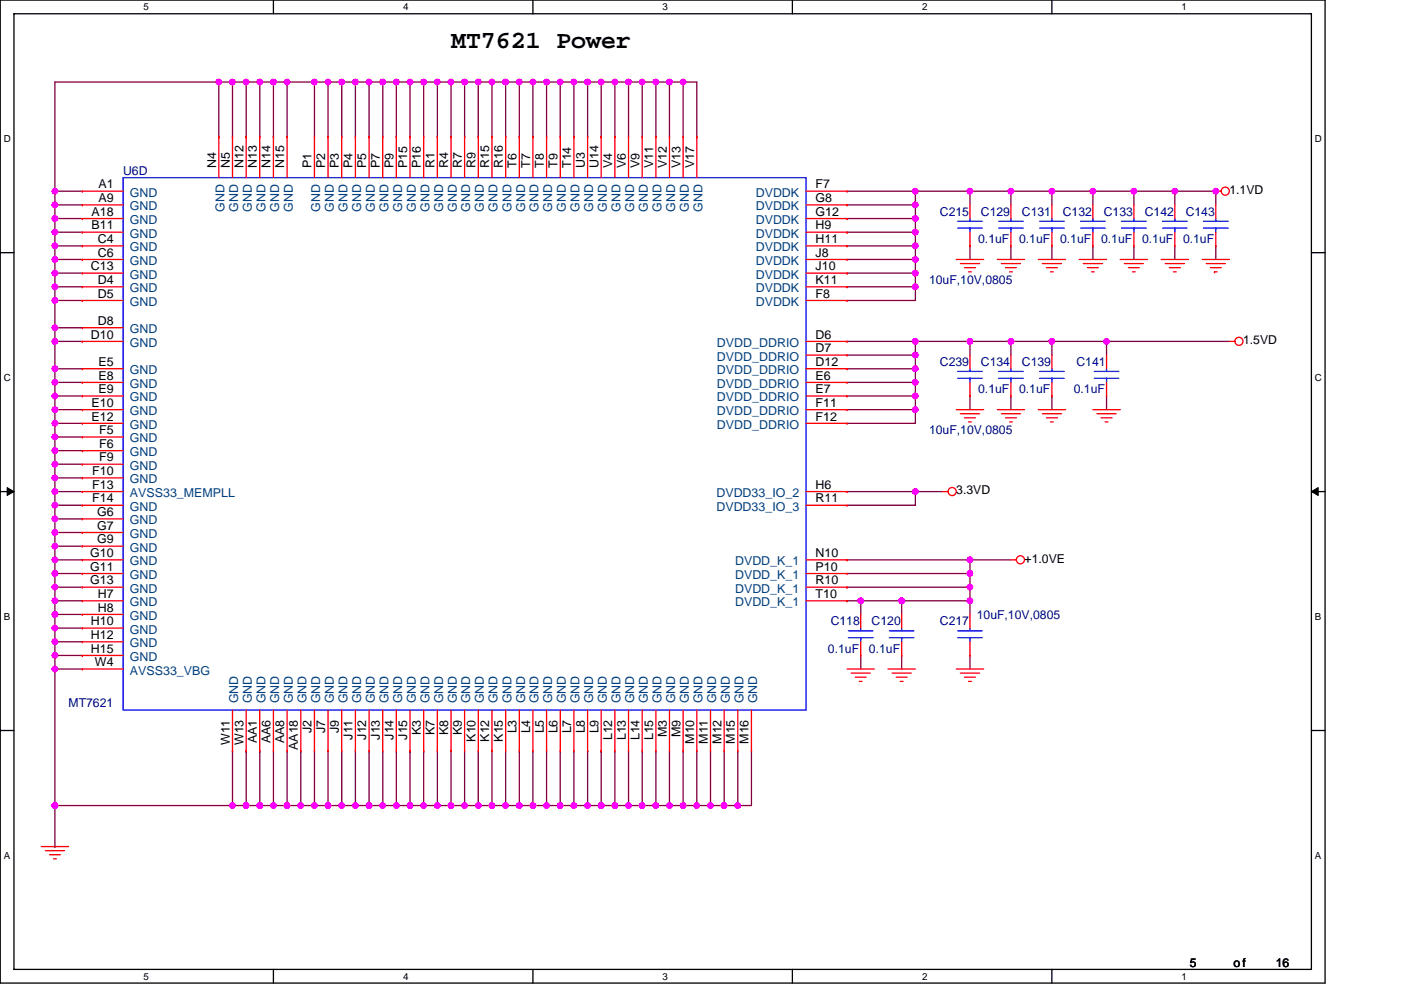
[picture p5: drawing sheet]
<svg xmlns="http://www.w3.org/2000/svg" width="297mm" height="210mm" viewBox="0 0 297 210" stroke-linecap="round" stroke-linejoin="round" font-family="sans-serif">
<path d="M.1 0h280.8v208.5h-280.8zM3 2.9h275v202.7h-275z" fill="none" stroke="#000" stroke-width=".28"/>
<g fill="#fff">
<path d="M30.5 .3h1.1v2.3h-1.1z"/>
<path d="M30.5 205.9h1.1v2.3h-1.1z"/>
</g>
<path d="M58 0v2.9M58 205.6v2.9" fill="none" stroke="#000" stroke-width=".28"/>
<g fill="#fff">
<path d="M85.5 .3h1.1v2.3h-1.1z"/>
<path d="M85.5 205.9h1.1v2.3h-1.1z"/>
</g>
<path d="M113 0v2.9M113 205.6v2.9" fill="none" stroke="#000" stroke-width=".28"/>
<g fill="#fff">
<path d="M140.5 .3h1.1v2.3h-1.1z"/>
<path d="M140.5 205.9h1.1v2.3h-1.1z"/>
</g>
<path d="M168 0v2.9M168 205.6v2.9" fill="none" stroke="#000" stroke-width=".28"/>
<g fill="#fff">
<path d="M195.5 .3h1.2v2.3h-1.2z"/>
<path d="M195.5 205.9h1.2v2.3h-1.2z"/>
</g>
<path d="M223 0v2.9M223 205.6v2.9" fill="none" stroke="#000" stroke-width=".28"/>
<g fill="#fff">
<path d="M250.5 .3h1.2v2.3h-1.2z"/>
<path d="M250.5 205.9h1.2v2.3h-1.2z"/>
<path d="M.8 28.3h1.5v2.3h-1.5z"/>
<path d="M278.8 28.3h1.5v2.3h-1.5z"/>
<path d="M.8 78.9h1.5v2.3h-1.5z"/>
<path d="M278.8 78.9h1.5v2.3h-1.5z"/>
</g>
<path d="M.1 53.6h2.9M278 53.6h2.9" fill="none" stroke="#000" stroke-width=".28"/>
<g fill="#fff">
<path d="M.8 129.6h1.4v2.3h-1.4z"/>
<path d="M278.8 129.6h1.4v2.3h-1.4z"/>
</g>
<path d="M.1 104.3h2.9M278 104.3h2.9" fill="none" stroke="#000" stroke-width=".28"/>
<path d="M1.5 103.4l1.5 .9-1.5 .8zM278 104.3l1.5-.9v1.7z" fill="#000" stroke="#000" stroke-width=".21"/>
<g fill="#fff">
<path d="M.8 180.3h1.4v2.3h-1.4z"/>
<path d="M278.8 180.3h1.4v2.3h-1.4z"/>
</g>
<path d="M.1 154.9h2.9M278 154.9h2.9" fill="none" stroke="#000" stroke-width=".28"/>
<g fill="none" stroke="#800040" stroke-width=".28">
<path d="M46.4 17.4v11.6M46.4 17.4h.1M46.4 17.4h-34.8v26.1M46.4 17.4h2.9M49.3 17.4h2.9M49.3 17.4v11.6M52.2 17.4h2.9M52.2 17.4v11.6M55.1 17.4h2.9M55.1 17.4v11.6M58 17.4h2.9M58 17.4v11.6"/>
<path d="M60.9 17.4v11.6M60.9 17.4h.1M60.9 17.4h5.8M66.7 17.4h2.9M66.7 17.4h.1M66.7 17.4v11.6M69.6 17.4h2.9M69.6 17.4v11.6M72.5 17.4v11.6M72.5 17.4h.1M72.5 17.4h8.6M75.4 17.4v11.6"/>
<path d="M75.4 17.4h.1M78.2 17.4v11.6M78.2 17.4h.1M81.1 17.4h2.9M81.1 17.4h.1M81.1 17.4v11.6M84 17.4h2.9M84 17.4v11.6M86.9 17.4h2.9M86.9 17.4h.1M86.9 17.4v11.6M89.8 17.4h.1"/>
<path d="M89.8 17.4h2.9M89.8 17.4v11.6M92.7 17.4h2.9M92.7 17.4v11.6M95.6 17.4h2.9M95.6 17.4v11.6M98.5 17.4h2.9M98.5 17.4v11.6M101.4 17.4h2.9M101.4 17.4v11.6M104.3 17.4v11.6M104.3 17.4h.1"/>
<path d="M104.3 17.4h2.9M107.2 17.4h2.9M107.2 17.4v11.6M110.1 17.4h2.9M110.1 17.4v11.6M113 17.4h2.9M113 17.4v11.6M115.9 17.4v11.6M115.9 17.4h.1M115.9 17.4h2.9M118.8 17.4h.1M118.8 17.4h2.9"/>
<path d="M118.8 17.4v11.6M121.7 17.4v11.6M121.7 17.4h.1M121.7 17.4h2.9M124.6 17.4h2.9M124.6 17.4v11.6M127.5 17.4h2.9M127.5 17.4v11.6M130.4 17.4h2.9M130.4 17.4v11.6M133.3 17.4h.1M133.3 17.4h2.9"/>
<path d="M133.3 17.4v11.6M136.2 17.4h2.9M136.2 17.4v11.6M139.1 17.4v11.6M139.1 17.4h2.8v11.6M139.1 17.4h.1M141.9 17.4h5.8v11.6M141.9 17.4h.1M144.8 17.4v11.6M144.8 17.4h.1M49.3 29h.1M52.2 29h.1"/>
<path d="M55.1 29h.1M58 29h.1M69.6 29h.1M84 29h.1M92.7 29h.1M95.6 29h.1M98.5 29h.1M101.4 29h.1M107.2 29h.1M110.1 29h.1M113 29h.1M124.6 29h.1"/>
<path d="M127.5 29h.1M130.4 29h.1M136.2 29h.1M11.6 57.9h5.8M11.6 55h5.8M11.6 52.2h5.8M11.6 57.9h.1M11.6 55h.1M11.6 49.3h.1M11.6 46.4h.1M11.6 43.5h5.8M11.6 40.6h5.8"/>
<path d="M11.6 43.5v5.8M11.6 40.6h.1M11.6 52.2h.1M11.6 43.5h.1M11.6 46.4h5.8M11.6 49.3h5.8M11.6 49.3v37.6M179.6 40.6h14.5M179.6 43.5h14.5M179.6 46.4h.1M179.6 49.3h.1M179.6 52.2h14.5"/>
<path d="M179.6 55h14.5M179.6 57.9h.1M179.6 46.4h14.5M179.6 49.3h14.5M179.6 57.9h14.5M194.1 43.5h.1M194.1 57.9h.1M194.1 52.2h.1M194.1 49.3v2.9M194.1 55v2.9M194.1 40.6h.1M194.1 46.4v2.9"/>
<path d="M194.1 40.6h11.6M194.1 40.6v5.8M194.1 52.2v2.8M194.1 57.9v2.9M205.7 52.2v2.8M205.7 40.6v2.9M205.7 40.6h.1M205.7 40.6h26M214.3 52.2v2.8M214.3 40.6v2.9M214.3 40.6h.1M223 52.2v2.8"/>
<path d="M223 40.6v2.9M223 40.6h.1M231.7 52.2v2.8M231.7 40.6h.1M231.7 40.6h8.7v2.9M231.7 40.6v2.9M240.4 40.6h8.7v2.9M240.4 40.6h.1M240.4 52.2v2.8M249.1 40.6h.1M249.1 40.6h8.7v2.9M249.1 52.2v2.8"/>
<path d="M257.8 52.2h.1M257.8 52.2v2.8M11.6 78.2h5.8M11.6 78.2h.1M11.6 72.4h5.8M11.6 69.5h5.8M11.6 63.7h5.8M11.6 72.4h.1M11.6 69.5h.1M11.6 60.8h5.8M11.6 60.8h.1M11.6 63.7h.1"/>
<path d="M179.6 60.8h14.5M179.6 78.2h14.5M179.6 72.4h14.5M194.1 75.3v14.5h-14.5M194.1 78.2h.1M194.1 75.3h.1M194.1 72.4h11.6v2.9M194.1 60.8v2.9h-14.5M194.1 72.4v2.9h-14.5M194.1 72.4h.1M205.7 72.4h.1M205.7 72.4h17.3"/>
<path d="M214.3 72.4v2.9M214.3 72.4h.1M223 72.4h.1M223 72.4h11.6v2.9M223 72.4v2.9M234.6 72.4h.1M234.6 72.4h26.1M11.6 98.5h5.8M11.6 95.6h5.8M11.6 92.7h.1M11.6 89.8h5.8M11.6 89.8h.1"/>
<path d="M11.6 98.5h.1M11.6 89.8v5.8M11.6 95.6h.1M11.6 84h5.8M11.6 81.1h5.8M11.6 81.1h.1M11.6 86.9h.1M11.6 84h.1M11.6 95.6v14.5M11.6 92.7h5.8M17.4 86.9h-5.8v2.9M179.6 81.1h14.5"/>
<path d="M179.6 84h14.5M179.6 86.9h14.5M194.1 81.1h.1M194.1 84h.1M194.1 86.9h.1M205.7 84v2.9M214.3 84v2.9M223 84v2.9M234.6 84v2.9M11.6 118.7h.1M11.6 115.8h.1M11.6 112.9h.1"/>
<path d="M11.6 107.2h5.8M11.6 104.3h5.8M11.6 101.4h5.8M11.6 110.1h.1M11.6 107.2h.1M11.6 101.4h.1M11.6 104.3h.1M17.4 118.7h-5.8v2.9M17.4 115.8h-5.8v2.9M17.4 112.9h-5.8v2.9M17.4 110.1h-5.8v2.8M179.6 118.7h26.1"/>
<path d="M179.6 104.3h14.5M194.1 104.3v2.9h-14.5M194.1 104.3h5.8M194.1 104.3h.1M205.7 118.7h.1M205.7 118.7v2.9M205.7 118.7h8.6M11.6 121.6h.1M11.6 124.5h.1M11.6 127.4h.1M11.6 130.3h.1M11.6 133.2h.1"/>
<path d="M11.6 136.1h.1M11.6 139h.1M17.4 121.6h-5.8v2.9M17.4 124.5h-5.8v2.9M17.4 127.4h-5.8v2.9M17.4 130.3h-5.8v2.9M17.4 133.2h-5.8v2.9M17.4 136.1h-5.8v2.9M17.4 139h-5.8v2.9M179.6 121.6h26.1M179.6 124.5h.1M179.6 127.4h2.9"/>
<path d="M179.6 124.5h26.1M182.5 139v2.9M182.5 127.4h.1M182.5 127.4v2.9M182.5 127.4h23.2M191.2 139v2.9M191.2 127.4v2.9M191.2 127.4h.1M205.7 139v2.9M205.7 127.4v2.9M205.7 121.6h.1M205.7 124.5v2.9"/>
<path d="M205.7 121.6v2.9M11.6 141.9h.1M17.4 141.9h-5.8v29M49.3 159.3h.1M49.3 159.3v11.6M52.2 159.3h.1M52.2 159.3v11.6M55.1 159.3h.1M55.1 159.3v11.6M58 159.3v11.6M60.9 159.3v11.6M63.8 159.3h.1"/>
<path d="M63.8 159.3v11.6M66.7 159.3v11.6M69.6 159.3v11.6M72.5 159.3v11.6M75.4 159.3v11.6M78.2 159.3v11.6M81.1 159.3v11.6M84 159.3v11.6M86.9 159.3h.1M86.9 159.3v11.6M89.8 159.3h.1M89.8 159.3v11.6"/>
<path d="M92.7 159.3v11.6M95.6 159.3v11.6M98.5 159.3v11.6M101.4 159.3v11.6M104.3 159.3v11.6M107.2 159.3v11.6M110.1 159.3v11.6M113 159.3v11.6M115.9 159.3v11.6M118.8 159.3v11.6M121.7 159.3v11.6M124.6 159.3h.1"/>
<path d="M124.6 159.3v11.6M127.5 159.3h.1M127.5 159.3v11.6M130.4 159.3v11.6M133.3 159.3v11.6M136.2 159.3v11.6M139.1 159.3v11.6M141.9 159.3v11.6M144.8 159.3v11.6h-2.9M147.7 159.3v11.6h2.9M150.6 159.3v11.6M153.5 159.3v11.6h2.9"/>
<path d="M156.4 159.3v11.6M159.3 159.3v11.6h-2.9M11.6 170.9h.1M11.6 179.6h.1M11.6 170.9h37.7M11.6 170.9v8.7M49.3 170.9h2.9M52.2 170.9h2.9M55.1 170.9h.1M55.1 170.9h8.7M58 170.9h.1M60.9 170.9h.1"/>
<path d="M63.8 170.9h2.9M66.7 170.9h.1M66.7 170.9h20.2M69.6 170.9h.1M72.5 170.9h.1M75.4 170.9h.1M78.2 170.9h.1M81.1 170.9h.1M84 170.9h.1M86.9 170.9h2.9M89.8 170.9h2.9M92.7 170.9h.1"/>
<path d="M92.7 170.9h31.9M95.6 170.9h.1M98.5 170.9h.1M101.4 170.9h.1M104.3 170.9h.1M107.2 170.9h.1M110.1 170.9h.1M113 170.9h.1M115.9 170.9h.1M118.8 170.9h.1M121.7 170.9h.1M124.6 170.9h2.9"/>
<path d="M127.5 170.9h.1M127.5 170.9h14.4M130.4 170.9h.1M133.3 170.9h.1M136.2 170.9h.1M139.1 170.9h.1M141.9 170.9h.1M144.8 170.9h2.9M147.7 170.9h.1M150.6 170.9h.1M150.6 170.9h2.9M153.5 170.9h.1"/>
<path d="M156.4 170.9h.1"/>
</g>
<g fill="#f0f" stroke="#f0f" stroke-width=".28">
<circle cx="194.1" cy="46.3" r=".57"/>
<circle cx="194.1" cy="49.2" r=".57"/>
<circle cx="194.1" cy="57.9" r=".57"/>
<circle cx="194.1" cy="43.5" r=".57"/>
<circle cx="194.1" cy="60.8" r=".57"/>
<circle cx="194.1" cy="55" r=".57"/>
<circle cx="194.1" cy="52.1" r=".57"/>
<circle cx="194.1" cy="78.2" r=".57"/>
<circle cx="194.1" cy="81.1" r=".57"/>
<circle cx="194.1" cy="84" r=".57"/>
<circle cx="194.1" cy="75.3" r=".57"/>
<circle cx="205.6" cy="118.7" r=".57"/>
<circle cx="205.6" cy="124.5" r=".57"/>
<circle cx="182.5" cy="127.4" r=".57"/>
<circle cx="205.6" cy="127.4" r=".57"/>
<circle cx="191.2" cy="127.4" r=".57"/>
<circle cx="205.6" cy="121.6" r=".57"/>
<circle cx="194.1" cy="86.9" r=".57"/>
<circle cx="234.6" cy="72.4" r=".57"/>
<circle cx="194.1" cy="40.6" r=".57"/>
<circle cx="139" cy="170.9" r=".57"/>
<circle cx="133.2" cy="170.9" r=".57"/>
<circle cx="130.4" cy="170.9" r=".57"/>
<circle cx="11.6" cy="121.6" r=".57"/>
<circle cx="11.6" cy="118.7" r=".57"/>
<circle cx="11.6" cy="115.8" r=".57"/>
<circle cx="11.6" cy="112.9" r=".57"/>
<circle cx="11.6" cy="110" r=".57"/>
<circle cx="11.6" cy="107.1" r=".57"/>
<circle cx="11.6" cy="101.4" r=".57"/>
<circle cx="11.6" cy="104.3" r=".57"/>
<circle cx="11.6" cy="92.7" r=".57"/>
<circle cx="11.6" cy="89.8" r=".57"/>
<circle cx="11.6" cy="98.5" r=".57"/>
<circle cx="11.6" cy="95.6" r=".57"/>
<circle cx="11.6" cy="78.2" r=".57"/>
<circle cx="11.6" cy="81.1" r=".57"/>
<circle cx="11.6" cy="86.9" r=".57"/>
<circle cx="11.6" cy="72.4" r=".57"/>
<circle cx="11.6" cy="69.5" r=".57"/>
<circle cx="11.6" cy="57.9" r=".57"/>
<circle cx="11.6" cy="60.8" r=".57"/>
<circle cx="11.6" cy="63.7" r=".57"/>
<circle cx="11.6" cy="55" r=".57"/>
<circle cx="11.6" cy="49.2" r=".57"/>
<circle cx="11.6" cy="46.3" r=".57"/>
<circle cx="11.6" cy="40.6" r=".57"/>
<circle cx="11.6" cy="52.1" r=".57"/>
<circle cx="127.5" cy="170.9" r=".57"/>
<circle cx="124.6" cy="170.9" r=".57"/>
<circle cx="118.8" cy="170.9" r=".57"/>
<circle cx="101.4" cy="170.9" r=".57"/>
<circle cx="113" cy="170.9" r=".57"/>
<circle cx="104.3" cy="170.9" r=".57"/>
<circle cx="107.2" cy="170.9" r=".57"/>
<circle cx="110.1" cy="170.9" r=".57"/>
<circle cx="89.8" cy="170.9" r=".57"/>
<circle cx="86.9" cy="170.9" r=".57"/>
<circle cx="98.5" cy="170.9" r=".57"/>
<circle cx="95.6" cy="170.9" r=".57"/>
<circle cx="92.7" cy="170.9" r=".57"/>
<circle cx="78.2" cy="170.9" r=".57"/>
<circle cx="72.5" cy="170.9" r=".57"/>
<circle cx="81.1" cy="170.9" r=".57"/>
<circle cx="75.3" cy="170.9" r=".57"/>
<circle cx="63.8" cy="170.9" r=".57"/>
<circle cx="58" cy="170.9" r=".57"/>
<circle cx="66.7" cy="170.9" r=".57"/>
<circle cx="69.6" cy="170.9" r=".57"/>
<circle cx="55.1" cy="170.9" r=".57"/>
<circle cx="52.2" cy="170.9" r=".57"/>
<circle cx="49.3" cy="170.9" r=".57"/>
<circle cx="11.6" cy="170.9" r=".57"/>
<circle cx="58" cy="17.4" r=".57"/>
<circle cx="55.1" cy="17.4" r=".57"/>
<circle cx="52.2" cy="17.4" r=".57"/>
<circle cx="49.3" cy="17.4" r=".57"/>
<circle cx="69.6" cy="17.4" r=".57"/>
<circle cx="89.8" cy="17.4" r=".57"/>
<circle cx="84" cy="17.4" r=".57"/>
<circle cx="101.4" cy="17.4" r=".57"/>
<circle cx="98.5" cy="17.4" r=".57"/>
<circle cx="95.6" cy="17.4" r=".57"/>
<circle cx="92.7" cy="17.4" r=".57"/>
<circle cx="118.8" cy="17.4" r=".57"/>
<circle cx="113" cy="17.4" r=".57"/>
<circle cx="110.1" cy="17.4" r=".57"/>
<circle cx="107.2" cy="17.4" r=".57"/>
<circle cx="133.2" cy="17.4" r=".57"/>
<circle cx="130.4" cy="17.4" r=".57"/>
<circle cx="127.5" cy="17.4" r=".57"/>
<circle cx="124.6" cy="17.4" r=".57"/>
<circle cx="136.1" cy="17.4" r=".57"/>
<circle cx="11.6" cy="43.5" r=".57"/>
<circle cx="46.4" cy="17.4" r=".57"/>
<circle cx="75.3" cy="17.4" r=".57"/>
<circle cx="144.8" cy="17.4" r=".57"/>
<circle cx="60.9" cy="17.4" r=".57"/>
<circle cx="115.9" cy="17.4" r=".57"/>
<circle cx="121.7" cy="17.4" r=".57"/>
<circle cx="72.5" cy="17.4" r=".57"/>
<circle cx="141.9" cy="17.4" r=".57"/>
<circle cx="104.3" cy="17.4" r=".57"/>
<circle cx="136.1" cy="170.9" r=".57"/>
<circle cx="115.9" cy="170.9" r=".57"/>
<circle cx="121.7" cy="170.9" r=".57"/>
<circle cx="60.9" cy="170.9" r=".57"/>
<circle cx="84" cy="170.9" r=".57"/>
<circle cx="144.8" cy="170.9" r=".57"/>
<circle cx="141.9" cy="170.9" r=".57"/>
<circle cx="11.6" cy="124.5" r=".57"/>
<circle cx="11.6" cy="127.4" r=".57"/>
<circle cx="11.6" cy="130.3" r=".57"/>
<circle cx="11.6" cy="133.2" r=".57"/>
<circle cx="11.6" cy="136.1" r=".57"/>
<circle cx="11.6" cy="139" r=".57"/>
<circle cx="11.6" cy="141.9" r=".57"/>
<circle cx="194.1" cy="104.3" r=".57"/>
<circle cx="66.7" cy="17.4" r=".57"/>
<circle cx="81.1" cy="17.4" r=".57"/>
<circle cx="78.2" cy="17.4" r=".57"/>
<circle cx="86.9" cy="17.4" r=".57"/>
<circle cx="139" cy="17.4" r=".57"/>
<circle cx="147.7" cy="170.9" r=".57"/>
<circle cx="156.4" cy="170.9" r=".57"/>
<circle cx="150.6" cy="170.9" r=".57"/>
<circle cx="153.5" cy="170.9" r=".57"/>
<circle cx="205.6" cy="40.6" r=".57"/>
<circle cx="231.7" cy="40.6" r=".57"/>
<circle cx="214.3" cy="40.6" r=".57"/>
<circle cx="223" cy="40.6" r=".57"/>
<circle cx="205.6" cy="72.4" r=".57"/>
<circle cx="223" cy="72.4" r=".57"/>
<circle cx="214.3" cy="72.4" r=".57"/>
<circle cx="257.8" cy="40.6" r=".57"/>
<circle cx="249.1" cy="40.6" r=".57"/>
<circle cx="194.1" cy="72.4" r=".57"/>
<circle cx="11.6" cy="84" r=".57"/>
<circle cx="240.4" cy="40.6" r=".57"/>
</g>
<g fill="none" stroke="#f00" stroke-width=".28">
<path d="M46.4 29h.1M46.4 29v8.7M49.3 29h.1M49.3 29v8.7M52.2 29h.1M52.2 29v8.7M55.1 29h.1M55.1 29v8.7M58 29h.1M58 29v8.7M60.9 29h.1M60.9 29v8.7"/>
<path d="M66.7 29h.1M66.7 29v8.7M69.6 29h.1M69.6 29v8.7M72.5 29h.1M72.5 29v8.7M75.4 29h.1M75.4 29v8.7M78.2 29h.1M78.2 29v8.7M81.1 29h.1M81.1 29v8.7"/>
<path d="M84 29h.1M84 29v8.7M86.9 29h.1M86.9 29v8.7M89.8 29h.1M89.8 29v8.7M92.7 29h.1M92.7 29v8.7M95.6 29h.1M95.6 29v8.7M98.5 29h.1M98.5 29v8.7"/>
<path d="M101.4 29h.1M101.4 29v8.7M104.3 29h.1M104.3 29v8.7M107.2 29h.1M107.2 29v8.7M110.1 29h.1M110.1 29v8.7M113 29h.1M113 29v8.7M115.9 29h.1M115.9 29v8.7"/>
<path d="M118.8 29h.1M118.8 29v8.7M121.7 29h.1M121.7 29v8.7M124.6 29h.1M124.6 29v8.7M127.5 29h.1M127.5 29v8.7M130.4 29h.1M130.4 29v8.7M133.3 29h.1M133.3 29v8.7"/>
<path d="M136.2 29h.1M136.2 29v8.7M139.1 29h.1M139.1 29v8.7M141.9 29h.1M141.9 29v8.7M144.8 29h.1M144.8 29v8.7M147.7 29h.1M147.7 29v8.7M17.4 40.6h.1M17.4 43.5h.1"/>
<path d="M17.4 46.4h.1M17.4 49.3h.1M17.4 52.2h.1M17.4 55h.1M17.4 57.9h.1M17.4 40.6h8.7M17.4 43.5h8.7M17.4 46.4h8.7M17.4 49.3h8.7M17.4 52.2h8.7M17.4 55h8.7M17.4 57.9h8.7"/>
<path d="M170.9 40.6h8.7M170.9 43.5h8.7M170.9 46.4h8.7M170.9 49.3h8.7M170.9 52.2h8.7M170.9 55h8.7M170.9 57.9h8.7M179.6 40.6h.1M179.6 43.5h.1M179.6 46.4h.1M179.6 49.3h.1M179.6 52.2h.1"/>
<path d="M179.6 55h.1M179.6 57.9h.1M202.8 55h5.8M203.6 55.9h4.1M204.5 56.8h2.3M205.4 57.7h.5M205.7 43.5v2.9M205.7 52.2h.1M205.7 49.3v2.9M211.5 55h5.7M212.3 55.9h4.1M213.2 56.8h2.3"/>
<path d="M214.1 57.7h.5M214.3 43.5v2.9M214.3 52.2h.1M214.3 49.3v2.9M220.1 55h5.8M221 55.9h4.1M221.9 56.8h2.3M222.7 57.7h.6M223 43.5v2.9M223 52.2h.1M223 49.3v2.9M228.8 55h5.8"/>
<path d="M229.7 55.9h4M230.5 56.8h2.4M231.4 57.7h.6M231.7 43.5v2.9M231.7 52.2h.1M231.7 49.3v2.9M237.5 55h5.8M238.4 55.9h4M239.2 56.8h2.4M240.1 57.7h.6M240.4 43.5v2.9M240.4 52.2h.1"/>
<path d="M240.4 49.3v2.9M246.2 55h5.8M247.1 55.9h4M247.9 56.8h2.3M248.8 57.7h.6M249.1 43.5v2.9M249.1 52.2h.1M249.1 49.3v2.9M254.9 55h5.8M255.8 55.9h4M256.6 56.8h2.3M257.5 57.7h.1"/>
<path d="M257.5 57.7h.6M257.8 40.6h1.1M257.8 43.5v2.9M257.8 52.2h.1M257.8 49.3v2.9M17.4 60.8h.1M17.4 63.7h.1M17.4 69.5h.1M17.4 72.4h.1M17.4 78.2h.1M17.4 60.8h8.7M17.4 63.7h8.7"/>
<path d="M17.4 72.4h8.7M17.4 69.5h8.7M17.4 78.2h8.7M170.9 60.8h8.7M170.9 63.7h8.7M170.9 72.4h8.7M170.9 78.2h8.7M170.9 75.3h8.7M179.6 60.8h.1M179.6 63.7h.1M179.6 72.4h.1M179.6 78.2h.1"/>
<path d="M179.6 75.3h.1M205.7 75.3v2.9M214.3 75.3v2.9M223 75.3v2.9M234.6 75.3v2.9M260.7 72.4h1.1M17.4 81.1h.1M17.4 84h.1M17.4 86.9h.1M17.4 89.8h.1M17.4 92.7h.1M17.4 95.6h.1"/>
<path d="M17.4 98.5h.1M17.4 86.9h8.7M17.4 89.8h8.7M17.4 81.1h8.7M17.4 84h8.7M17.4 92.7h8.7M17.4 95.6h8.7M17.4 98.5h8.7M170.9 86.9h8.7M170.9 89.8h8.7M170.9 81.1h8.7M170.9 84h8.7"/>
<path d="M179.6 86.9h.1M179.6 89.8h.1M179.6 81.1h.1M179.6 84h.1M202.8 86.9h5.8M203.6 87.8h4.1M204.5 88.6h2.3M205.4 89.5h.5M205.7 84h.1M205.7 81.1v2.9M211.5 86.9h5.7M212.3 87.8h4.1"/>
<path d="M213.2 88.6h2.3M214.1 89.5h.5M214.3 84h.1M214.3 81.1v2.9M220.1 86.9h5.8M221 87.8h4.1M221.9 88.6h2.3M222.7 89.5h.6M223 84h.1M223 81.1v2.9M231.7 86.9h5.8M232.6 87.8h4"/>
<path d="M233.4 88.6h2.4M234.3 89.5h.6M234.6 84h.1M234.6 81.1v2.9M17.4 101.4h.1M17.4 104.3h.1M17.4 107.2h.1M17.4 110.1h.1M17.4 112.9h.1M17.4 115.8h.1M17.4 118.7h.1M17.4 104.3h8.7"/>
<path d="M17.4 118.7h8.7M17.4 107.2h8.7M17.4 101.4h8.7M17.4 110.1h8.7M17.4 112.9h8.7M17.4 115.8h8.7M170.9 104.3h8.7M170.9 118.7h8.7M170.9 107.2h8.7M179.6 104.3h.1M179.6 118.7h.1M179.6 107.2h.1"/>
<path d="M199.9 104.3h1.1M214.3 118.7h1.2M17.4 121.6h.1M17.4 136.1h.1M17.4 133.2h.1M17.4 130.3h.1M17.4 127.4h.1M17.4 139h.1M17.4 124.5h.1M17.4 121.6h8.7M17.4 124.5h8.7M17.4 136.1h8.7"/>
<path d="M17.4 133.2h8.7M17.4 130.3h8.7M17.4 127.4h8.7M17.4 139h8.7M170.9 121.6h8.7M170.9 124.5h8.7M170.9 127.4h8.7M179.6 121.6h.1M179.6 124.5h.1M179.6 127.4h.1M182.5 130.3v2.9M182.5 139h.1"/>
<path d="M182.5 136.1v2.9M191.2 130.3v2.9M191.2 139h.1M191.2 136.1v2.9M205.7 130.3v2.9M205.7 139h.1M205.7 136.1v2.9M17.4 141.9h.1M17.4 141.9h8.7M49.3 159.3h.1M49.3 150.6v8.7M52.2 159.3h.1"/>
<path d="M52.2 150.6v8.7M55.1 159.3h.1M55.1 150.6v8.7M58 159.3h.1M58 150.6v8.7M60.9 159.3h.1M60.9 150.6v8.7M63.8 159.3h.1M63.8 150.6v8.7M66.7 159.3h.1M66.7 150.6v8.7M69.6 159.3h.1"/>
<path d="M69.6 150.6v8.7M72.5 159.3h.1M72.5 150.6v8.7M75.4 159.3h.1M75.4 150.6v8.7M78.2 159.3h.1M78.2 150.6v8.7M81.1 159.3h.1M81.1 150.6v8.7M84 159.3h.1M84 150.6v8.7M86.9 159.3h.1"/>
<path d="M86.9 150.6v8.7M89.8 159.3h.1M89.8 150.6v8.7M92.7 159.3h.1M92.7 150.6v8.7M95.6 159.3h.1M95.6 150.6v8.7M98.5 159.3h.1M98.5 150.6v8.7M101.4 159.3h.1M101.4 150.6v8.7M104.3 159.3h.1"/>
<path d="M104.3 150.6v8.7M107.2 159.3h.1M107.2 150.6v8.7M110.1 159.3h.1M110.1 150.6v8.7M113 159.3h.1M113 150.6v8.7M115.9 159.3h.1M115.9 150.6v8.7M118.8 159.3h.1M118.8 150.6v8.7M121.7 159.3h.1"/>
<path d="M121.7 150.6v8.7M124.6 159.3h.1M124.6 150.6v8.7M127.5 159.3h.1M127.5 150.6v8.7M130.4 159.3h.1M130.4 150.6v8.7M133.3 159.3h.1M133.3 150.6v8.7M136.2 159.3h.1M136.2 150.6v8.7M139.1 159.3h.1"/>
<path d="M139.1 150.6v8.7M141.9 159.3h.1M141.9 150.6v8.7M144.8 159.3h.1M144.8 150.6v8.7M147.7 159.3h.1M147.7 150.6v8.7M150.6 159.3h.1M150.6 150.6v8.7M153.5 159.3h.1M153.5 150.6v8.7M156.4 159.3h.1"/>
<path d="M156.4 150.6v8.7M159.3 159.3h.1M159.3 150.6v8.7M179.6 141.9h5.8M180.5 142.8h4M181.3 143.6h2.3M182.2 144.5h.6M188.3 141.9h5.8M189.1 142.8h4.1M190 143.6h2.3M190.9 144.5h.6M202.8 141.9h5.8"/>
<path d="M203.6 142.8h4.1M204.5 143.6h2.3M205.4 144.5h.5M8.8 179.6h5.7M9.6 180.4h4.1M10.5 181.3h2.3M11.4 182.2h.5"/>
<circle cx="259.8" cy="40.5" r=".86"/>
<circle cx="262.7" cy="72.4" r=".86"/>
<circle cx="201.9" cy="104.3" r=".86"/>
<circle cx="216.4" cy="118.7" r=".86"/>
</g>
<g fill="none" stroke="#00f" stroke-width=".28">
<path d="M26.1 37.7h144.8v112.9h-144.8zM203 48.4h5.3M203 46.9h5.3M205.7 46.4v.5M205.7 48.4h.1M205.7 48.4v.9M211.7 48.4h5.3M211.7 46.9h5.3M214.3 46.4v.5M214.3 48.4h.1M214.3 48.4v.9M220.4 48.4h5.2"/>
<path d="M220.4 46.9h5.2M223 46.4v.5M223 48.4h.1M223 48.4v.9M229.1 48.4h5.2M229.1 46.9h5.2M231.7 46.4v.5M231.7 48.4h.1M231.7 48.4v.9M237.8 48.4h5.2M237.8 46.9h5.2M240.4 46.4v.5"/>
<path d="M240.4 48.4h.1M240.4 48.4v.9M246.5 48.4h5.2M246.5 46.9h5.2M249.1 46.4v.5M249.1 48.4h.1M249.1 48.4v.9M255.2 48.4h5.2M255.2 46.9h5.2M257.8 46.4v.5M257.8 48.4h.1M257.8 48.4v.9"/>
<path d="M203 78.8h5.3M205.7 78.2v.6M211.7 78.8h5.3M214.3 78.2v.6M220.4 78.8h5.2M223 78.2v.6M232 78.8h5.2M234.6 78.2v.6M203 80.2h5.3M205.7 80.2h.1M205.7 80.2v.9M211.7 80.2h5.3"/>
<path d="M214.3 80.2h.1M214.3 80.2v.9M220.4 80.2h5.2M223 80.2h.1M223 80.2v.9M232 80.2h5.2M234.6 80.2h.1M234.6 80.2v.9M179.9 135.3h5.2M179.9 133.8h5.2M182.5 133.2v.6M182.5 135.3h.1"/>
<path d="M182.5 135.3v.8M188.6 135.3h5.2M188.6 133.8h5.2M191.2 133.2v.6M191.2 135.3h.1M191.2 135.3v.8M203 135.3h5.3M203 133.8h5.3M205.7 133.2v.6M205.7 135.3h.1M205.7 135.3v.8"/>
</g>
<text font-size="5.3" x="95.6" y="10.3">MT7621 Power</text>
<g font-size="2.6">
<text x="45.8" y="35.6" transform="rotate(-90 45.8 35.6)">N4</text>
<text x="48.7" y="35.6" transform="rotate(-90 48.7 35.6)">N5</text>
<text x="51.6" y="35.6" transform="rotate(-90 51.6 35.6)">N12</text>
<text x="54.5" y="35.6" transform="rotate(-90 54.5 35.6)">N13</text>
<text x="57.4" y="35.6" transform="rotate(-90 57.4 35.6)">N14</text>
<text x="60.3" y="35.6" transform="rotate(-90 60.3 35.6)">N15</text>
<text x="66.1" y="35.6" transform="rotate(-90 66.1 35.6)">P1</text>
<text x="69" y="35.6" transform="rotate(-90 69 35.6)">P2</text>
<text x="71.9" y="35.6" transform="rotate(-90 71.9 35.6)">P3</text>
<text x="74.8" y="35.6" transform="rotate(-90 74.8 35.6)">P4</text>
<text x="77.7" y="35.6" transform="rotate(-90 77.7 35.6)">P5</text>
<text x="80.6" y="35.6" transform="rotate(-90 80.6 35.6)">P7</text>
<text x="83.4" y="35.6" transform="rotate(-90 83.4 35.6)">P9</text>
<text x="86.3" y="35.6" transform="rotate(-90 86.3 35.6)">P15</text>
<text x="89.2" y="35.6" transform="rotate(-90 89.2 35.6)">P16</text>
<text x="92.1" y="35.6" transform="rotate(-90 92.1 35.6)">R1</text>
<text x="95" y="35.6" transform="rotate(-90 95 35.6)">R4</text>
<text x="97.9" y="35.6" transform="rotate(-90 97.9 35.6)">R7</text>
<text x="100.8" y="35.6" transform="rotate(-90 100.8 35.6)">R9</text>
<text x="103.7" y="35.6" transform="rotate(-90 103.7 35.6)">R15</text>
<text x="106.6" y="35.6" transform="rotate(-90 106.6 35.6)">R16</text>
<text x="109.5" y="35.6" transform="rotate(-90 109.5 35.6)">T6</text>
<text x="112.4" y="35.6" transform="rotate(-90 112.4 35.6)">T7</text>
<text x="115.3" y="35.6" transform="rotate(-90 115.3 35.6)">T8</text>
<text x="118.2" y="35.6" transform="rotate(-90 118.2 35.6)">T9</text>
<text x="121.1" y="35.6" transform="rotate(-90 121.1 35.6)">T14</text>
<text x="124" y="35.6" transform="rotate(-90 124 35.6)">U3</text>
<text x="126.9" y="35.6" transform="rotate(-90 126.9 35.6)">U14</text>
<text x="129.8" y="35.6" transform="rotate(-90 129.8 35.6)">V4</text>
<text x="132.7" y="35.6" transform="rotate(-90 132.7 35.6)">V6</text>
<text x="135.6" y="35.6" transform="rotate(-90 135.6 35.6)">V9</text>
<text x="138.5" y="35.6" transform="rotate(-90 138.5 35.6)">V11</text>
<text x="141.3" y="35.6" transform="rotate(-90 141.3 35.6)">V12</text>
<text x="144.2" y="35.6" transform="rotate(-90 144.2 35.6)">V13</text>
<text x="147.1" y="35.6" transform="rotate(-90 147.1 35.6)">V17</text>
<text x="20.9" y="40">A1</text>
<text x="172.9" y="40">F7</text>
<text x="260.7" y="41.1">1.1VD</text>
<text x="19.4" y="45.8">A18</text>
<text x="20.9" y="42.9">A9</text>
<text x="172.9" y="42.9">G8</text>
<text x="172.9" y="45.8">G12</text>
<text x="19.4" y="48.7">B11</text>
<text x="20.7" y="51.6">C4</text>
<text x="172.9" y="48.7">H9</text>
<text x="172.9" y="51.6">H11</text>
<text x="19.3" y="57.3">C13</text>
<text x="20.7" y="54.4">C6</text>
<text x="172.9" y="54.4">J8</text>
<text x="172.9" y="57.3">J10</text>
<text x="20.7" y="60.2">D4</text>
<text x="20.7" y="63.1">D5</text>
<text x="172.9" y="60.2">K11</text>
<text x="172.9" y="63.1">F8</text>
<text x="19.3" y="71.8">D10</text>
<text x="20.7" y="68.9">D8</text>
<text x="172.9" y="71.8">D6</text>
<text x="20.9" y="77.6">E5</text>
<text x="172.9" y="77.6">D12</text>
<text x="172.9" y="74.7">D7</text>
<text x="263.6" y="73">1.5VD</text>
<text x="20.9" y="80.5">E8</text>
<text x="20.9" y="83.4">E9</text>
<text x="172.9" y="80.5">E6</text>
<text x="172.9" y="83.4">E7</text>
<text x="19.4" y="86.3">E10</text>
<text x="19.4" y="89.2">E12</text>
<text x="172.9" y="86.3">F11</text>
<text x="172.9" y="89.2">F12</text>
<text x="21" y="92.1">F5</text>
<text x="21" y="95">F6</text>
<text x="19.6" y="100.8">F10</text>
<text x="21" y="97.9">F9</text>
<text x="19.6" y="103.7">F13</text>
<text x="19.6" y="106.6">F14</text>
<text x="172.9" y="103.7">H6</text>
<text x="172.9" y="106.6">R11</text>
<text x="202.8" y="104.9">3.3VD</text>
<text x="20.6" y="109.5">G6</text>
<text x="20.6" y="112.4">G7</text>
<text x="19.1" y="118.2">G10</text>
<text x="20.6" y="115.3">G9</text>
<text x="172.9" y="118.2">N10</text>
<text x="217.2" y="119.3">+1.0VE</text>
<text x="19.1" y="121.1">G11</text>
<text x="19.1" y="124">G13</text>
<text x="172.9" y="121.1">P10</text>
<text x="172.9" y="124">R10</text>
<text x="20.7" y="129.7">H8</text>
<text x="20.7" y="126.8">H7</text>
<text x="172.9" y="126.8">T10</text>
<text x="19.3" y="135.5">H12</text>
<text x="19.3" y="132.6">H10</text>
<text x="19.3" y="138.4">H15</text>
<text x="20.1" y="141.3">W4</text>
<text x="66.1" y="155.4" transform="rotate(-90 66.1 155.4)">J2</text>
<text x="69" y="155.4" transform="rotate(-90 69 155.4)">J7</text>
<text x="71.9" y="155.4" transform="rotate(-90 71.9 155.4)">J9</text>
<text x="89.2" y="155.9" transform="rotate(-90 89.2 155.9)">K3</text>
<text x="92.1" y="155.9" transform="rotate(-90 92.1 155.9)">K7</text>
<text x="95" y="155.9" transform="rotate(-90 95 155.9)">K8</text>
<text x="97.9" y="155.9" transform="rotate(-90 97.9 155.9)">K9</text>
<text x="109.5" y="155.6" transform="rotate(-90 109.5 155.6)">L3</text>
<text x="112.4" y="155.6" transform="rotate(-90 112.4 155.6)">L4</text>
<text x="115.3" y="155.6" transform="rotate(-90 115.3 155.6)">L5</text>
<text x="118.2" y="155.6" transform="rotate(-90 118.2 155.6)">L6</text>
<text x="121.1" y="155.6" transform="rotate(-90 121.1 155.6)">L7</text>
<text x="124" y="155.6" transform="rotate(-90 124 155.6)">L8</text>
<text x="126.9" y="155.6" transform="rotate(-90 126.9 155.6)">L9</text>
<text x="48.7" y="158.1" transform="rotate(-90 48.7 158.1)">W11</text>
<text x="51.6" y="158.1" transform="rotate(-90 51.6 158.1)">W13</text>
<text x="54.5" y="157.6" transform="rotate(-90 54.5 157.6)">AA1</text>
<text x="57.4" y="157.6" transform="rotate(-90 57.4 157.6)">AA6</text>
<text x="60.3" y="157.6" transform="rotate(-90 60.3 157.6)">AA8</text>
<text x="63.2" y="159.1" transform="rotate(-90 63.2 159.1)">AA18</text>
<text x="74.8" y="156.9" transform="rotate(-90 74.8 156.9)">J11</text>
<text x="77.7" y="156.9" transform="rotate(-90 77.7 156.9)">J12</text>
<text x="80.6" y="156.9" transform="rotate(-90 80.6 156.9)">J13</text>
<text x="83.4" y="156.9" transform="rotate(-90 83.4 156.9)">J14</text>
<text x="86.3" y="156.9" transform="rotate(-90 86.3 156.9)">J15</text>
<text x="100.8" y="157.3" transform="rotate(-90 100.8 157.3)">K10</text>
<text x="103.7" y="157.3" transform="rotate(-90 103.7 157.3)">K12</text>
<text x="106.6" y="157.3" transform="rotate(-90 106.6 157.3)">K15</text>
<text x="129.8" y="157" transform="rotate(-90 129.8 157)">L12</text>
<text x="132.7" y="157" transform="rotate(-90 132.7 157)">L13</text>
<text x="135.6" y="157" transform="rotate(-90 135.6 157)">L14</text>
<text x="138.5" y="157" transform="rotate(-90 138.5 157)">L15</text>
<text x="141.3" y="156.3" transform="rotate(-90 141.3 156.3)">M3</text>
<text x="144.2" y="156.3" transform="rotate(-90 144.2 156.3)">M9</text>
<text x="147.1" y="157.8" transform="rotate(-90 147.1 157.8)">M10</text>
<text x="150" y="157.8" transform="rotate(-90 150 157.8)">M11</text>
<text x="152.9" y="157.8" transform="rotate(-90 152.9 157.8)">M12</text>
<text x="155.8" y="157.8" transform="rotate(-90 155.8 157.8)">M15</text>
<text x="158.7" y="157.8" transform="rotate(-90 158.7 157.8)">M16</text>
<text x="252.3" y="205">5</text>
<text x="261.5" y="205">of</text>
<text x="270.5" y="205">16</text>
</g>
<g font-size="2.6" fill="#000080">
<text x="26.1" y="37.1">U6D</text>
<text x="199.3" y="45.8">C215</text>
<text x="208" y="45.8">C129</text>
<text x="216.7" y="45.8">C131</text>
<text x="225.3" y="45.8">C132</text>
<text x="234" y="45.8">C133</text>
<text x="242.7" y="45.8">C142</text>
<text x="251.4" y="45.8">C143</text>
<text x="207.4" y="51.6">0.1uF</text>
<text x="216.1" y="51.6">0.1uF</text>
<text x="224.8" y="51.6">0.1uF</text>
<text x="233.4" y="51.6">0.1uF</text>
<text x="242.1" y="51.6">0.1uF</text>
<text x="250.8" y="51.6">0.1uF</text>
<text x="197" y="60.3">10uF,10V,0805</text>
<text x="199.3" y="77.6">C239</text>
<text x="208" y="77.6">C134</text>
<text x="216.7" y="77.6">C139</text>
<text x="228.2" y="77.6">C141</text>
<text x="207.4" y="83.4">0.1uF</text>
<text x="216.1" y="83.4">0.1uF</text>
<text x="227.7" y="83.4">0.1uF</text>
<text x="197" y="92.1">10uF,10V,0805</text>
<text x="207.1" y="131.2">10uF,10V,0805</text>
<text x="176.1" y="132.7">C118</text>
<text x="184.8" y="132.7">C120</text>
<text x="199.3" y="132.7">C217</text>
<text x="175.5" y="138.5">0.1uF</text>
<text x="184.2" y="138.5">0.1uF</text>
<text x="14.5" y="150">MT7621</text>
</g>
<g font-size="2.6" fill="#004080">
<text x="27.6" y="41.7">GND</text>
<text x="160.2" y="41.7">DVDDK</text>
<text x="27.6" y="44.6">GND</text>
<text x="27.6" y="47.5">GND</text>
<text x="47.6" y="45" transform="rotate(-90 47.6 45)">GND</text>
<text x="50.5" y="45" transform="rotate(-90 50.5 45)">GND</text>
<text x="53.4" y="45" transform="rotate(-90 53.4 45)">GND</text>
<text x="56.3" y="45" transform="rotate(-90 56.3 45)">GND</text>
<text x="59.2" y="45" transform="rotate(-90 59.2 45)">GND</text>
<text x="62.1" y="45" transform="rotate(-90 62.1 45)">GND</text>
<text x="67.9" y="45" transform="rotate(-90 67.9 45)">GND</text>
<text x="70.8" y="45" transform="rotate(-90 70.8 45)">GND</text>
<text x="73.7" y="45" transform="rotate(-90 73.7 45)">GND</text>
<text x="76.6" y="45" transform="rotate(-90 76.6 45)">GND</text>
<text x="79.5" y="45" transform="rotate(-90 79.5 45)">GND</text>
<text x="82.4" y="45" transform="rotate(-90 82.4 45)">GND</text>
<text x="85.2" y="45" transform="rotate(-90 85.2 45)">GND</text>
<text x="88.1" y="45" transform="rotate(-90 88.1 45)">GND</text>
<text x="91" y="45" transform="rotate(-90 91 45)">GND</text>
<text x="93.9" y="45" transform="rotate(-90 93.9 45)">GND</text>
<text x="96.8" y="45" transform="rotate(-90 96.8 45)">GND</text>
<text x="99.7" y="45" transform="rotate(-90 99.7 45)">GND</text>
<text x="102.6" y="45" transform="rotate(-90 102.6 45)">GND</text>
<text x="105.5" y="45" transform="rotate(-90 105.5 45)">GND</text>
<text x="108.4" y="45" transform="rotate(-90 108.4 45)">GND</text>
<text x="111.3" y="45" transform="rotate(-90 111.3 45)">GND</text>
<text x="114.2" y="45" transform="rotate(-90 114.2 45)">GND</text>
<text x="117.1" y="45" transform="rotate(-90 117.1 45)">GND</text>
<text x="120" y="45" transform="rotate(-90 120 45)">GND</text>
<text x="122.9" y="45" transform="rotate(-90 122.9 45)">GND</text>
<text x="125.8" y="45" transform="rotate(-90 125.8 45)">GND</text>
<text x="128.7" y="45" transform="rotate(-90 128.7 45)">GND</text>
<text x="131.6" y="45" transform="rotate(-90 131.6 45)">GND</text>
<text x="134.5" y="45" transform="rotate(-90 134.5 45)">GND</text>
<text x="137.4" y="45" transform="rotate(-90 137.4 45)">GND</text>
<text x="140.3" y="45" transform="rotate(-90 140.3 45)">GND</text>
<text x="143.1" y="45" transform="rotate(-90 143.1 45)">GND</text>
<text x="146" y="45" transform="rotate(-90 146 45)">GND</text>
<text x="148.9" y="45" transform="rotate(-90 148.9 45)">GND</text>
<text x="160.2" y="44.6">DVDDK</text>
<text x="160.2" y="47.5">DVDDK</text>
<text x="27.6" y="50.4">GND</text>
<text x="27.6" y="53.3">GND</text>
<text x="160.2" y="50.4">DVDDK</text>
<text x="160.2" y="53.3">DVDDK</text>
<text x="27.6" y="56.2">GND</text>
<text x="27.6" y="59.1">GND</text>
<text x="160.2" y="56.2">DVDDK</text>
<text x="160.2" y="59.1">DVDDK</text>
<text x="27.6" y="62">GND</text>
<text x="27.6" y="64.9">GND</text>
<text x="160.2" y="62">DVDDK</text>
<text x="160.2" y="64.9">DVDDK</text>
<text x="27.6" y="70.7">GND</text>
<text x="27.6" y="73.6">GND</text>
<text x="152" y="73.6">DVDD_DDRIO</text>
<text x="152" y="76.5">DVDD_DDRIO</text>
<text x="27.6" y="79.4">GND</text>
<text x="27.6" y="82.3">GND</text>
<text x="152" y="79.4">DVDD_DDRIO</text>
<text x="152" y="82.3">DVDD_DDRIO</text>
<text x="27.6" y="85.2">GND</text>
<text x="27.6" y="88.1">GND</text>
<text x="152" y="88.1">DVDD_DDRIO</text>
<text x="152" y="85.2">DVDD_DDRIO</text>
<text x="27.6" y="91">GND</text>
<text x="27.6" y="93.9">GND</text>
<text x="152" y="91">DVDD_DDRIO</text>
<text x="27.6" y="96.8">GND</text>
<text x="27.6" y="99.6">GND</text>
<text x="27.6" y="102.5">GND</text>
<text x="27.6" y="105.4">AVSS33_MEMPLL</text>
<text x="151.9" y="105.4">DVDD33_IO_2</text>
<text x="27.6" y="108.3">GND</text>
<text x="27.6" y="111.2">GND</text>
<text x="151.9" y="108.3">DVDD33_IO_3</text>
<text x="27.6" y="114.1">GND</text>
<text x="27.6" y="117">GND</text>
<text x="27.6" y="119.9">GND</text>
<text x="155.8" y="119.9">DVDD_K_1</text>
<text x="27.6" y="122.8">GND</text>
<text x="27.6" y="125.7">GND</text>
<text x="155.8" y="122.8">DVDD_K_1</text>
<text x="155.8" y="125.7">DVDD_K_1</text>
<text x="27.6" y="131.5">GND</text>
<text x="27.6" y="128.6">GND</text>
<text x="155.8" y="128.6">DVDD_K_1</text>
<text x="27.6" y="137.3">GND</text>
<text x="27.6" y="134.4">GND</text>
<text x="27.6" y="140.2">GND</text>
<text x="27.6" y="143.1">AVSS33_VBG</text>
<text x="50.5" y="149.2" transform="rotate(-90 50.5 149.2)">GND</text>
<text x="53.4" y="149.2" transform="rotate(-90 53.4 149.2)">GND</text>
<text x="56.3" y="149.2" transform="rotate(-90 56.3 149.2)">GND</text>
<text x="59.2" y="149.2" transform="rotate(-90 59.2 149.2)">GND</text>
<text x="62.1" y="149.2" transform="rotate(-90 62.1 149.2)">GND</text>
<text x="65" y="149.2" transform="rotate(-90 65 149.2)">GND</text>
<text x="67.9" y="149.2" transform="rotate(-90 67.9 149.2)">GND</text>
<text x="70.8" y="149.2" transform="rotate(-90 70.8 149.2)">GND</text>
<text x="73.7" y="149.2" transform="rotate(-90 73.7 149.2)">GND</text>
<text x="76.6" y="149.2" transform="rotate(-90 76.6 149.2)">GND</text>
<text x="79.5" y="149.2" transform="rotate(-90 79.5 149.2)">GND</text>
<text x="82.4" y="149.2" transform="rotate(-90 82.4 149.2)">GND</text>
<text x="85.2" y="149.2" transform="rotate(-90 85.2 149.2)">GND</text>
<text x="88.1" y="149.2" transform="rotate(-90 88.1 149.2)">GND</text>
<text x="91" y="149.2" transform="rotate(-90 91 149.2)">GND</text>
<text x="93.9" y="149.2" transform="rotate(-90 93.9 149.2)">GND</text>
<text x="96.8" y="149.2" transform="rotate(-90 96.8 149.2)">GND</text>
<text x="99.7" y="149.2" transform="rotate(-90 99.7 149.2)">GND</text>
<text x="102.6" y="149.2" transform="rotate(-90 102.6 149.2)">GND</text>
<text x="105.5" y="149.2" transform="rotate(-90 105.5 149.2)">GND</text>
<text x="108.4" y="149.2" transform="rotate(-90 108.4 149.2)">GND</text>
<text x="111.3" y="149.2" transform="rotate(-90 111.3 149.2)">GND</text>
<text x="114.2" y="149.2" transform="rotate(-90 114.2 149.2)">GND</text>
<text x="117.1" y="149.2" transform="rotate(-90 117.1 149.2)">GND</text>
<text x="120" y="149.2" transform="rotate(-90 120 149.2)">GND</text>
<text x="122.9" y="149.2" transform="rotate(-90 122.9 149.2)">GND</text>
<text x="125.8" y="149.2" transform="rotate(-90 125.8 149.2)">GND</text>
<text x="128.7" y="149.2" transform="rotate(-90 128.7 149.2)">GND</text>
<text x="131.6" y="149.2" transform="rotate(-90 131.6 149.2)">GND</text>
<text x="134.5" y="149.2" transform="rotate(-90 134.5 149.2)">GND</text>
<text x="137.4" y="149.2" transform="rotate(-90 137.4 149.2)">GND</text>
<text x="140.3" y="149.2" transform="rotate(-90 140.3 149.2)">GND</text>
<text x="143.1" y="149.2" transform="rotate(-90 143.1 149.2)">GND</text>
<text x="146" y="149.2" transform="rotate(-90 146 149.2)">GND</text>
<text x="148.9" y="149.2" transform="rotate(-90 148.9 149.2)">GND</text>
<text x="151.8" y="149.2" transform="rotate(-90 151.8 149.2)">GND</text>
<text x="154.7" y="149.2" transform="rotate(-90 154.7 149.2)">GND</text>
<text x="157.6" y="149.2" transform="rotate(-90 157.6 149.2)">GND</text>
<text x="160.5" y="149.2" transform="rotate(-90 160.5 149.2)">GND</text>
</g>
<g font-size="2.1">
<text x="30.5" y="2.2">5</text>
<text x="85.5" y="2.2">4</text>
<text x="140.5" y="2.2">3</text>
<text x="195.5" y="2.2">2</text>
<text x="250.5" y="2.2">1</text>
<text x=".8" y="30.1">D</text>
<text x="278.8" y="30.1">D</text>
<text x=".8" y="80.8">C</text>
<text x="278.8" y="80.8">C</text>
<text x=".8" y="131.4">B</text>
<text x="278.8" y="131.4">B</text>
<text x=".8" y="182.1">A</text>
<text x="278.8" y="182.1">A</text>
<text x="30.5" y="207.8">5</text>
<text x="85.5" y="207.8">4</text>
<text x="140.5" y="207.8">3</text>
<text x="195.5" y="207.8">2</text>
<text x="250.5" y="207.8">1</text>
</g>
</svg>
